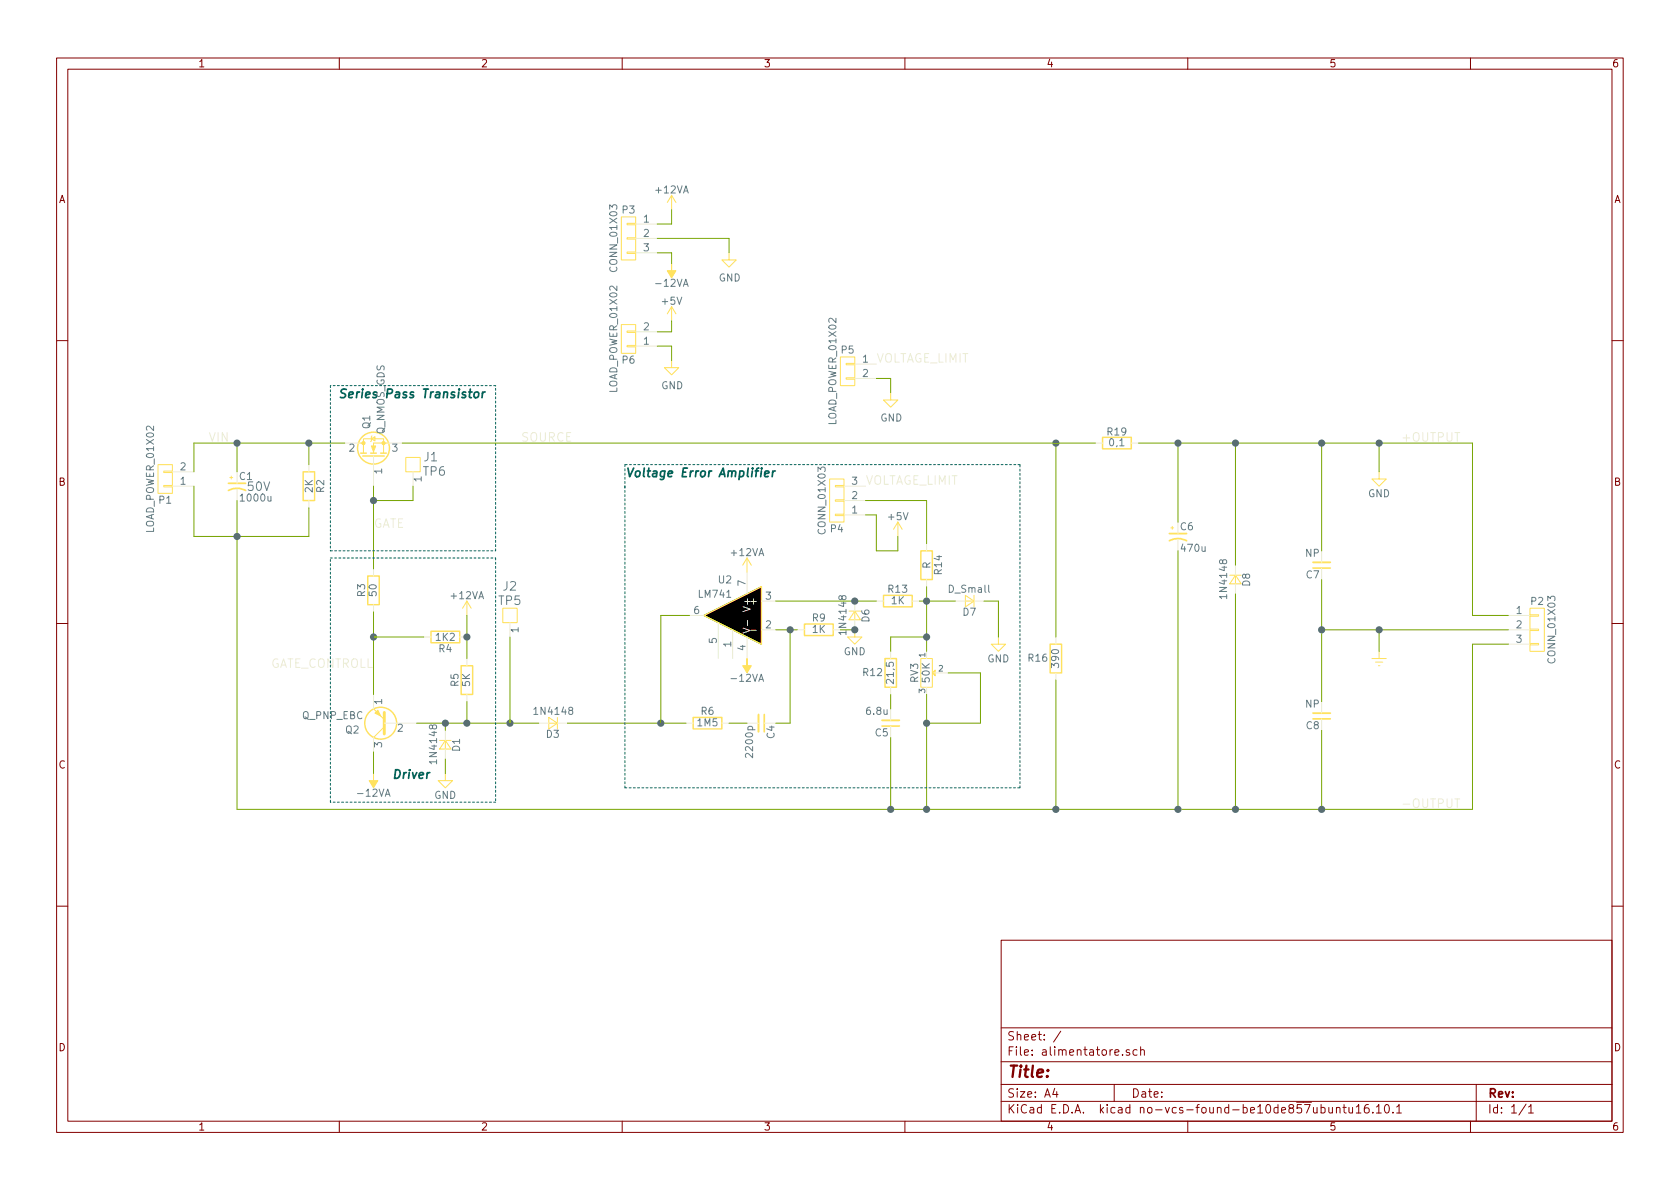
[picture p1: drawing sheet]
<svg xmlns="http://www.w3.org/2000/svg" width="297mm" height="210mm" viewBox="0 0 297 210" stroke-linecap="round" stroke-linejoin="round" font-family="sans-serif">
<g fill="none" stroke="#840000" stroke-width=".18">
<path d="M10 10.3h277v189.9h-277zM12 12.2h273v186.1h-273zM60 10.3v1.9M110 10.3v1.9M160 10.3v1.9M210 10.3v1.9M260 10.3v1.9M10 60.2h2M285 60.2h2M10 110.3h2M285 110.3h2M10 160.2h2"/>
<path d="M177 166.3h108v32h-108zM285 160.2h2M60 198.3v1.9M110 198.3v1.9M160 198.3v1.9M177 194.8h108M177 191.8h108M177 187.8h108M177 181.8h108M186.5 192.5l-.4 1h1M186.8 193v1M187.6 182.3l-1.3 2"/>
<path d="M197 191.8v3M198.5 186.5v.1M199.7 185.7a.37 .37 0 0 0-.6 .1l.1 .2 .5 .2 .1 .1-.3 .3-.4-.1M201 185.7l-.4-.1-.3 .3 .1 .6 .2 .1 .4-.1M201.7 185.7h.1a.37 .37 0 0 1 .5 .1v.8M201.7 185.1v1.5M210 198.3v1.9M233.6 195.9l.4-.1 .3 .3-.1 .6-.2 .1-.4-.1M234.9 195.8l.1 .9 .4 .1 .2-.1M235.6 195.8v1M236.3 196l.2-.2 .4 .1v.9M236.3 195.8v1"/>
<path d="M237.4 195.8h.6M237.6 195.3v1.3l.4 .2M238.5 195.8v.8a.37 .37 0 0 0 .6 .1M239.1 195.8v1M239.8 195.8l.4-.5v1.5M239.8 196.8h.8M241.9 195.3a.59 .59 0 0 0-.7 .7l.1 .7 .2 .1 .5-.1 .1-.5-.2-.2-.4-.1-.3 .3M242.7 196.7v.1M243.4 195.8l.4-.5v1.5M243.4 196.8h.8M244.9 195.5l.4-.2a.94 .94 0 0 1 0 1.5 .79 .79 0 0 1-.4-1.3zM246.3 196.7v.1"/>
<path d="M246.9 195.8l.5-.5v1.5M246.9 196.8h.9M260 198.3v1.9M261 191.8v6.5M269.8 195.2l-1.2 2M270.3 195.8l.4-.5v1.5M270.3 196.8h.8"/>
</g>
<g fill="none" stroke="#ffe25f" stroke-width=".18">
<path d="M109.9 38.3h2.5v7.7h-2.5zM110.9 39.5h1.5v.2h-1.5zM118.7 34.5l-.7 1.3M118.7 34.5v2.6M118.7 34.5l.8 1.3M109.9 57.4h2.5v5.1h-2.5zM110.9 44.6h1.5v.2h-1.5zM110.9 42h1.5v.3h-1.5zM110.9 58.5h1.5v.3h-1.5zM118.7 54.2v2.6M118.7 54.2l-.7 1.3M118.7 54.2l.8 1.3"/>
<path d="M128.9 44.7v1.3h1.3l-1.3 1.2-1.3-1.2h1.3M63.5 78.4h.8M64.3 78.4v-.8h3.5v2.5M64.3 78.4v1.7M65.7 77.6l.6-.4v.8zM65.8 77.1l-.1 .1v.8l-.2 .1M68.6 78.4h-2.6v1.7M110.9 61.1h1.5v.2h-1.5zM118.7 63.7v1.3h1.3l-1.3 1.3-1.2-1.3h1.2M148.6 63.1h2.5v5.1h-2.5zM149.6 66.8h1.5v.3h-1.5zM149.6 64.3h1.5v.2h-1.5z"/>
<path d="M157.5 69.5v1.2h1.2l-1.2 1.3-1.3-1.3h1.3M27.9 82.2h2.6v5h-2.6zM29 83.3h1.5v.3h-1.5zM29 85.8h1.5v.3h-1.5zM40.6 84.4h.5M40.9 84.2v.5M71.8 80.9h2.5v2.5h-2.5zM132.1 98.7l-.8 1.2M132.1 98.7v2.5M132.1 98.7l.7 1.2M146.7 84.7h2.5v7.6h-2.5zM147.7 85.8h1.5v.3h-1.5z"/>
<path d="M147.7 88.4h1.5v.2h-1.5zM147.7 90.9h1.5v.3h-1.5zM158.7 92.3l-.7 1.3M158.7 92.3v2.6M158.7 92.3l.8 1.3M207 93.3h.5M207.3 93.1v.5M243.8 83.4v1.3h1.3l-1.3 1.3-1.2-1.3h1.2M82.5 106.3l-.7 1.3M82.5 106.3v2.5M82.5 106.3l.8 1.3M88.9 107.6h2.5v2.5h-2.5z"/>
<path d="M150.1 108.1h2M151.1 108.1l1 1.5h-2zM151.1 111.4v1.2h1.3l-1.3 1.3-1.2-1.3h1.2M151.1 108.1v1.5M162.8 116.5h2v5h-2zM170.7 105.3l1.5 1-1.5 1zM170.7 106.3h1.5M172.2 105.3v2M176.5 112.6v1.3h1.3l-1.3 1.3-1.2-1.3h1.2M217.4 101.7h2.1M218.4 101.7l1.1 1.5h-2.1zM218.4 101.7v1.5"/>
<path d="M242.6 116.5h2.5M243.2 117.1h1.3M243.7 117.7h.3M243.8 115.2v1.3M270.5 113.8h1.5v.2h-1.5zM270.5 111.2h1.5v.3h-1.5zM270.5 108.7h1.5v.3h-1.5zM270.5 107.6h2.5v7.6h-2.5zM66 125.3l1.9 1.9M67.9 128.5l-1.9 1.9M77.7 130.9h2.1M78.7 130.9l1.1 1.6h-2.1z"/>
<path d="M78.7 136.8v1.2h1.3l-1.3 1.3-1.2-1.3h1.2M78.7 130.9v1.6M97 126.9l1.6 1-1.6 1zM97 127.9h1.6M98.6 126.9v2"/>
</g>
<g fill="none" stroke="#edead3" stroke-width=".18">
<path d="M112.4 39.6h3.8M112.4 42.2h3.8M112.4 44.7h3.8M112.4 58.7h3.8M61 78.4h2.5M68.6 78.4h2.5M112.4 61.2h3.8M151.1 64.4h3.8M151.1 66.9h3.8M193.7 78.4h1.2M200 78.4h1.3M30.5 86h3.8"/>
<path d="M30.5 83.4h3.8M41.9 86.5v2M54.6 82.2v1.2M54.6 88.5v1.3M66 80.6v5.4M73 83.4v2.6M149.2 86h3.8M149.2 91.1h3.8M149.2 88.5h3.8M163.8 96.1v1.3M208.3 95.4v2M218.4 99.9v1.8"/>
<path d="M233.7 97.4v2M66 100.6v1.2M66 106.9v1.3M74.9 112.6h1.3M81.3 112.6h1.2M82.5 116.5v1.2M90.2 110.1v2.5M121.9 108.8h2.6M127 110.1v6.4M129.5 111.4v5.1M131.4 111.1l1.2 .4-1.2 .4M132.1 101.2v3.8"/>
<path d="M132.1 112.6v3.9M132.2 109.7v1M132.8 111.4h.9M134.6 111.4h2.6M134.6 106.3h2.6M141 111.4h1.2M147.3 111.4h1.3M151.1 106.3v1.8M151.1 109.6v1.8M154.9 106.3h1.3M157.5 115.2v1.3M161.3 106.3h1.3"/>
<path d="M163.8 102.5v1.3M163.8 115.2v1.3M165.1 119h2.5M168.9 106.3h1.8M172.2 106.3h1.8M186.7 112.6v1.3M186.7 119v1.3M218.4 103.2v1.8M266.7 111.4h3.8M266.7 108.8h3.8M266.7 113.9h3.8M66 122.8v2.5"/>
<path d="M66 130.4v2.6M67.9 127.9h5.8M78.7 129.2v1.7M78.7 132.5v1.7M82.5 122.8v1.3M95.2 127.9h1.8M98.6 127.9h1.7M121.3 127.9h1.3M127.6 127.9h1.3M132.1 127.9h2M157.5 121.5v1.3M157.5 125.3v2.1"/>
<path d="M233.7 124.1v2M257.2 141.3h.9"/>
</g>
<path d="M40.4 86.7a3.2 3.2 0 0 1 3 0M40.4 85.5h3M206.8 95.6a3.2 3.2 0 0 1 3 0M206.8 94.4h3M232.2 100.5h3M135.1 126.4v3M156 128.4h3M232.2 127.1h3" fill="none" stroke="#ffe25f" stroke-width=".3"/>
<g fill="none" stroke="#ffe25f" stroke-width=".25">
<path d="M194.9 77.3h5.1v2.1h-5.1zM53.6 83.4h2v5.1h-2zM63.8 80.1h1M64.1 80.6h3.8M65.5 80.1h1M67.3 80.1h1M162.8 97.4h2v5.1h-2zM65 101.8h2.1v5.1h-2.1zM76.2 111.6h5.1v2.1h-5.1zM81.5 117.7h2.1v5.1h-2.1zM124.5 108.8l10.1-5v10.1zM142.2 110.4h5.1v2h-5.1z"/>
<path d="M156.2 105.3h5.1v2h-5.1zM156.5 116.5h2v5h-2zM185.7 113.9h2v5.1h-2zM122.6 126.9h5v2h-5z"/>
<circle cx="66" cy="79.2" r="2.82"/>
<circle cx="67.3" cy="127.9" r="2.82"/>
</g>
<path d="M232.2 99.4h3M134.1 126.4v3M156 127.4h3M232.2 126.1h3" fill="none" stroke="#ffe25f" stroke-width=".33"/>
<path d="M83.9 69.4l.3-.1 .4 .1v.6l-.3 .3-.5-.1zM85.3 69.3l-.1 1M85.8 69.3l-.5 .3M134.7 82.8v.1M135.2 83.8l.7-.2v-.2l-.4-.1-.3 .2v.7h.6M136.7 83.3l-.2 1M137.1 83.3l-.5 .3" fill="none" stroke="#006258" stroke-width=".3"/>
<path d="M124.5 108.8l10.1-5v10.1z" fill="#000" stroke="#000" stroke-width=".18"/>
<g fill="#ffe25f" stroke="#ffe25f" stroke-width=".18">
<path d="M132.1 116.5v1.2h.7l-.7 1.3-.8-1.3h.8z"/>
<path d="M66 136.8v1.2h.8l-.8 1.3-.7-1.3h.7z"/>
<path d="M66.3 126.1l.5-.5 .5 1z"/>
<path d="M65.7 78.9h.7l-.4 1z"/>
<path d="M164.8 119l.6-.5v1z"/>
<path d="M118.7 46.6v1.3h.8l-.8 1.2-.7-1.2h.7z"/>
<circle cx="67.8" cy="78.4" r=".28"/>
<circle cx="64.3" cy="78.4" r=".28"/>
</g>
<path d="M67.9 126v3.8" fill="none" stroke="#ffe25f" stroke-width=".51"/>
<g fill="none" stroke="#77a400" stroke-width=".18">
<path d="M118.7 37.1v2.5h-2.5M116.2 44.7h2.5v1.9M116.2 42.2h12.7v2.5M118.7 56.8v1.9h-2.5M41.9 78.4v5M54.6 78.4v3.8M61 78.4h-26.7v5M71.1 78.4h122.6M116.2 61.2h2.5v2.5M154.9 66.9h2.6v2.6M186.7 78.4v34.2M201.3 78.4h59v30.4h6.4"/>
<path d="M208.3 78.4v13.9M218.4 78.4v21.5M233.7 78.4v19M243.8 78.4v5M34.3 86v8.9h20.3v-5.1M41.9 88.5v54.6h218.4v-29.2h6.4M66 86v14.6M73 86v2.5h-7M153 88.5h10.8v7.6M153 91.1h1.9v6.3h3.8v-2.5M208.3 97.4v45.7M66 108.2v14.6"/>
<path d="M66 112.6h8.9M82.5 108.8v7.7M90.2 112.6v15.3M121.9 108.8h-5.1v19.1M137.2 111.4h3.8M137.2 106.3h17.7M139.7 111.4v16.5h-2.5M148.6 111.4h2.5M162.6 106.3h6.3M163.8 112.6h-6.3v2.6M163.8 103.8v11.4M167.6 119h5.8v8.9h-9.6"/>
<path d="M174 106.3h2.5v6.3M218.4 105v38.1M233.7 111.4h33M233.7 102.5v21.6M243.8 111.4v3.8M66 133v3.8M73.7 127.9h21.5M78.7 127.9v1.3M78.7 134.2v2.6M82.5 124.1v3.8M100.3 127.9h21M128.9 127.9h3.2"/>
<path d="M157.5 122.8v2.5M157.5 130.4v12.7M163.8 122.8v20.3M186.7 120.3v22.8M233.7 129.2v13.9"/>
</g>
<g fill="#586e75" stroke="#586e75" stroke-width=".25">
<circle cx="54.6" cy="78.4" r=".51"/>
<circle cx="41.9" cy="94.9" r=".51"/>
<circle cx="41.9" cy="78.4" r=".51"/>
<circle cx="66" cy="112.6" r=".51"/>
<circle cx="78.7" cy="127.9" r=".51"/>
<circle cx="82.6" cy="112.6" r=".51"/>
<circle cx="82.6" cy="127.9" r=".51"/>
<circle cx="90.2" cy="127.9" r=".51"/>
<circle cx="116.8" cy="127.9" r=".51"/>
<circle cx="139.7" cy="111.4" r=".51"/>
<circle cx="151.1" cy="106.3" r=".51"/>
<circle cx="157.5" cy="143.1" r=".51"/>
<circle cx="163.8" cy="112.6" r=".51"/>
<circle cx="163.8" cy="106.3" r=".51"/>
<circle cx="163.8" cy="143.1" r=".51"/>
<circle cx="186.7" cy="143.1" r=".51"/>
<circle cx="186.7" cy="78.4" r=".51"/>
<circle cx="208.3" cy="143.1" r=".51"/>
<circle cx="208.3" cy="78.4" r=".51"/>
<circle cx="218.4" cy="78.4" r=".51"/>
<circle cx="218.4" cy="143.1" r=".51"/>
<circle cx="233.7" cy="78.4" r=".51"/>
<circle cx="233.7" cy="111.4" r=".51"/>
<circle cx="233.7" cy="143.1" r=".51"/>
<circle cx="243.8" cy="111.4" r=".51"/>
<circle cx="243.8" cy="78.4" r=".51"/>
<circle cx="66" cy="88.5" r=".51"/>
<circle cx="151.1" cy="111.4" r=".51"/>
<circle cx="163.8" cy="127.9" r=".51"/>
</g>
<g fill="none" stroke="#006258" stroke-width=".18" stroke-dasharray=".3 .4">
<path d="M58.4 68.2v29.2M87.6 68.2h-29.2M58.4 98.7h29.2M58.4 97.4h29.2M87.6 98.7v43.2M87.6 97.4v-29.2M110.5 86v53.3M110.5 82.2v4.4M180.3 82.2h-69.8M110.5 139.3h69.8M180.3 139.3v-57.1M58.4 141.9v-43.2"/>
<path d="M87.6 141.9h-29.2"/>
</g>
<text font-size="2.8" fill="#840000" x="178" y="190.5">Title:</text>
<g font-size="2.1" fill="#edead3">
<text x="154.9" y="64.1">VOLTAGE_LIMIT</text>
<text x="36.8" y="78.1">VIN</text>
<text x="92.1" y="78.1">SOURCE</text>
<text x="247.6" y="78.1">+OUTPUT</text>
<text x="153" y="85.7">VOLTAGE_LIMIT</text>
<text x="66" y="93.3">GATE</text>
<text x="47.2" y="118.1">GATE_CONTROLL</text>
<text x="247.6" y="142.9">-OUTPUT</text>
</g>
<g font-size="2.1" fill="#006258">
<text x="59.7" y="70.4">Series Pass Transistor</text>
<text x="110.5" y="84.4">Voltage Error Amplifier</text>
<text x="69.2" y="137.7">Driver</text>
</g>
<g font-size="2.1" fill="#657b83">
<text x="75" y="81.6">J1</text>
<text x="43.8" y="86.8">50V</text>
<text x="74.9" y="84.1">TP6</text>
<text x="88.2" y="107">TP5</text>
<text x="89" y="104.4">J2</text>
</g>
<g font-size="2.1" fill="#840000">
<text x="178" y="184">Sheet: /</text>
<text x="178" y="186.7">File: alimentatore.sch</text>
<text x="178" y="196.9">KiCad E.D.A. kicad no-vcs-found-be10de857ubuntu16.10.1</text>
<text x="178" y="194.1">Size: A4</text>
<text x="200" y="194.1">Date:</text>
<text x="263" y="194.1">Rev:</text>
<text x="263" y="196.9">Id: 1/1</text>
</g>
<g font-size="1.8" fill="#840000">
<text x="35" y="11.9">1</text>
<text x="85" y="11.9">2</text>
<text x="135" y="11.9">3</text>
<text x="185" y="11.9">4</text>
<text x="235" y="11.9">5</text>
<text x="285" y="11.9">6</text>
<text x="10.4" y="35.9">A</text>
<text x="285.4" y="35.9">A</text>
<text x="10.4" y="85.9">B</text>
<text x="285.4" y="85.9">B</text>
<text x="10.4" y="135.9">C</text>
<text x="285.4" y="135.9">C</text>
<text x="10.4" y="185.9">D</text>
<text x="285.4" y="185.9">D</text>
<text x="35" y="199.9">1</text>
<text x="85" y="199.9">2</text>
<text x="135" y="199.9">3</text>
<text x="185" y="199.9">4</text>
<text x="235" y="199.9">5</text>
<text x="285" y="199.9">6</text>
</g>
<g font-size="1.8" fill="#657b83">
<text x="116" y="34.2">+12VA</text>
<text x="110.1" y="37.8">P3</text>
<text x="113.8" y="39.4">1</text>
<text x="113.8" y="41.9">2</text>
<text x="109.1" y="47.8" transform="rotate(-90 109.1 47.8)">CONN_01X03</text>
<text x="113.8" y="44.4">3</text>
<text x="116.2" y="50.7">-12VA</text>
<text x="117.1" y="53.9">+5V</text>
<text x="127.1" y="49.8">GND</text>
<text x="113.8" y="58.4">2</text>
<text x="110.1" y="64.3">P6</text>
<text x="113.8" y="61">1</text>
<text x="148.8" y="62.5">P5</text>
<text x="152.6" y="64.1">1</text>
<text x="109.1" y="69.3" transform="rotate(-90 109.1 69.3)">LOAD_POWER_01X02</text>
<text x="116.9" y="68.8">GND</text>
<text x="152.6" y="66.7">2</text>
<text x="65.5" y="75.8" transform="rotate(-90 65.5 75.8)">Q1</text>
<text x="68" y="76.9" transform="rotate(-90 68 76.9)">Q_NMOS_GDS</text>
<text x="147.9" y="75" transform="rotate(-90 147.9 75)">LOAD_POWER_01X02</text>
<text x="155.7" y="74.5">GND</text>
<text x="195.8" y="77">R19</text>
<text x="31.9" y="83.2">2</text>
<text x="61.7" y="79.9">2</text>
<text x="67.6" y="83.8" transform="rotate(-90 67.6 83.8)">1</text>
<text x="69.4" y="79.9">3</text>
<text x="196.2" y="78.9">0,1</text>
<text x="28.1" y="89.1">P1</text>
<text x="31.9" y="85.7">1</text>
<text x="42.4" y="84.9">C1</text>
<text x="42.7" y="88.7">1000u</text>
<text x="55.3" y="87.1" transform="rotate(-90 55.3 87.1)">2K</text>
<text x="57.3" y="87.1" transform="rotate(-90 57.3 87.1)">R2</text>
<text x="74.5" y="85.2" transform="rotate(-90 74.5 85.2)">1</text>
<text x="150.6" y="88.3">2</text>
<text x="150.6" y="85.7">3</text>
<text x="241.9" y="87.9">GND</text>
<text x="27.2" y="94.1" transform="rotate(-90 27.2 94.1)">LOAD_POWER_01X02</text>
<text x="146" y="94.2" transform="rotate(-90 146 94.2)">CONN_01X03</text>
<text x="146.9" y="94.2">P4</text>
<text x="150.6" y="90.8">1</text>
<text x="157.1" y="92">+5V</text>
<text x="208.7" y="93.8">C6</text>
<text x="129.4" y="98.3">+12VA</text>
<text x="164.5" y="100.6" transform="rotate(-90 164.5 100.6)">R</text>
<text x="166.5" y="101.5" transform="rotate(-90 166.5 101.5)">R14</text>
<text x="209" y="97.6">470u</text>
<text x="230.8" y="98.5">NP</text>
<text x="64.6" y="105.5" transform="rotate(-90 64.6 105.5)">R3</text>
<text x="66.6" y="105.4" transform="rotate(-90 66.6 105.4)">50</text>
<text x="79.8" y="106">+12VA</text>
<text x="123.7" y="105.7">LM741</text>
<text x="127.1" y="103.2">U2</text>
<text x="131.8" y="103.6" transform="rotate(-90 131.8 103.6)">7</text>
<text x="135.4" y="106">3</text>
<text x="157.1" y="104.8">R13</text>
<text x="157.6" y="106.9">1K</text>
<text x="167.9" y="104.8">D_Small</text>
<text x="217" y="105.5" transform="rotate(-90 217 105.5)">1N4148</text>
<text x="221" y="103.7" transform="rotate(-90 221 103.7)">D8</text>
<text x="231" y="102.3">C7</text>
<text x="270.7" y="107">P2</text>
<text x="77.1" y="113.3">1K2</text>
<text x="91.7" y="111.9" transform="rotate(-90 91.7 111.9)">1</text>
<text x="122.7" y="108.6">6</text>
<text x="126.7" y="113.8" transform="rotate(-90 126.7 113.8)">5</text>
<text x="135.4" y="111.1">2</text>
<text x="143.7" y="109.9">R9</text>
<text x="143.7" y="111.9">1K</text>
<text x="149.7" y="111.9" transform="rotate(-90 149.7 111.9)">1N4148</text>
<text x="153.7" y="110" transform="rotate(-90 153.7 110)">D6</text>
<text x="170.3" y="108.9">D7</text>
<text x="268.1" y="108.6">1</text>
<text x="268.1" y="111.1">2</text>
<text x="268.1" y="113.7">3</text>
<text x="77.6" y="115.4">R4</text>
<text x="129.3" y="114.4" transform="rotate(-90 129.3 114.4)">1</text>
<text x="131.8" y="115" transform="rotate(-90 131.8 115)">4</text>
<text x="149.2" y="115.9">GND</text>
<text x="152.7" y="119.6">R12</text>
<text x="174.6" y="117.1">GND</text>
<text x="181.9" y="117">R16</text>
<text x="187.2" y="117.9" transform="rotate(-90 187.2 117.9)">390</text>
<text x="275" y="117" transform="rotate(-90 275 117)">CONN_01X03</text>
<text x="67.6" y="124.6" transform="rotate(-90 67.6 124.6)">1</text>
<text x="81.1" y="121.4" transform="rotate(-90 81.1 121.4)">R5</text>
<text x="83.1" y="121.4" transform="rotate(-90 83.1 121.4)">5K</text>
<text x="129.6" y="120.6">-12VA</text>
<text x="158" y="120.7" transform="rotate(-90 158 120.7)">21,5</text>
<text x="162.4" y="120.7" transform="rotate(-90 162.4 120.7)">RV3</text>
<text x="164.4" y="120.6" transform="rotate(-90 164.4 120.6)">50K</text>
<text x="230.8" y="125.1">NP</text>
<text x="53.5" y="127.2">Q_PNP_EBC</text>
<text x="61.1" y="129.7">Q2</text>
<text x="70.3" y="129.4">2</text>
<text x="94.7" y="126.4">1N4148</text>
<text x="96.6" y="130.5">D3</text>
<text x="123.4" y="128.4">1M5</text>
<text x="124" y="126.4">R6</text>
<text x="137" y="130.6" transform="rotate(-90 137 130.6)">C4</text>
<text x="153.3" y="126.4">6.8u</text>
<text x="154.8" y="130.2">C5</text>
<text x="231" y="129">C8</text>
<text x="67.6" y="132.2" transform="rotate(-90 67.6 132.2)">3</text>
<text x="77.3" y="134.7" transform="rotate(-90 77.3 134.7)">1N4148</text>
<text x="81.3" y="132.9" transform="rotate(-90 81.3 132.9)">D1</text>
<text x="133.1" y="133.7" transform="rotate(-90 133.1 133.7)">2200p</text>
<text x="63.5" y="140.9">-12VA</text>
<text x="76.8" y="141.3">GND</text>
</g>
<g font-size="1.8" fill="#edead3">
<text x="132.7" y="107.7" transform="rotate(-90 132.7 107.7)">V+</text>
<text x="133.1" y="106.9">+</text>
</g>
<g font-size="1.4" fill="#657b83">
<text x="163.6" y="116.2" transform="rotate(-90 163.6 116.2)">1</text>
<text x="166" y="118.7">2</text>
<text x="163.6" y="122.5" transform="rotate(-90 163.6 122.5)">3</text>
</g>
</svg>
